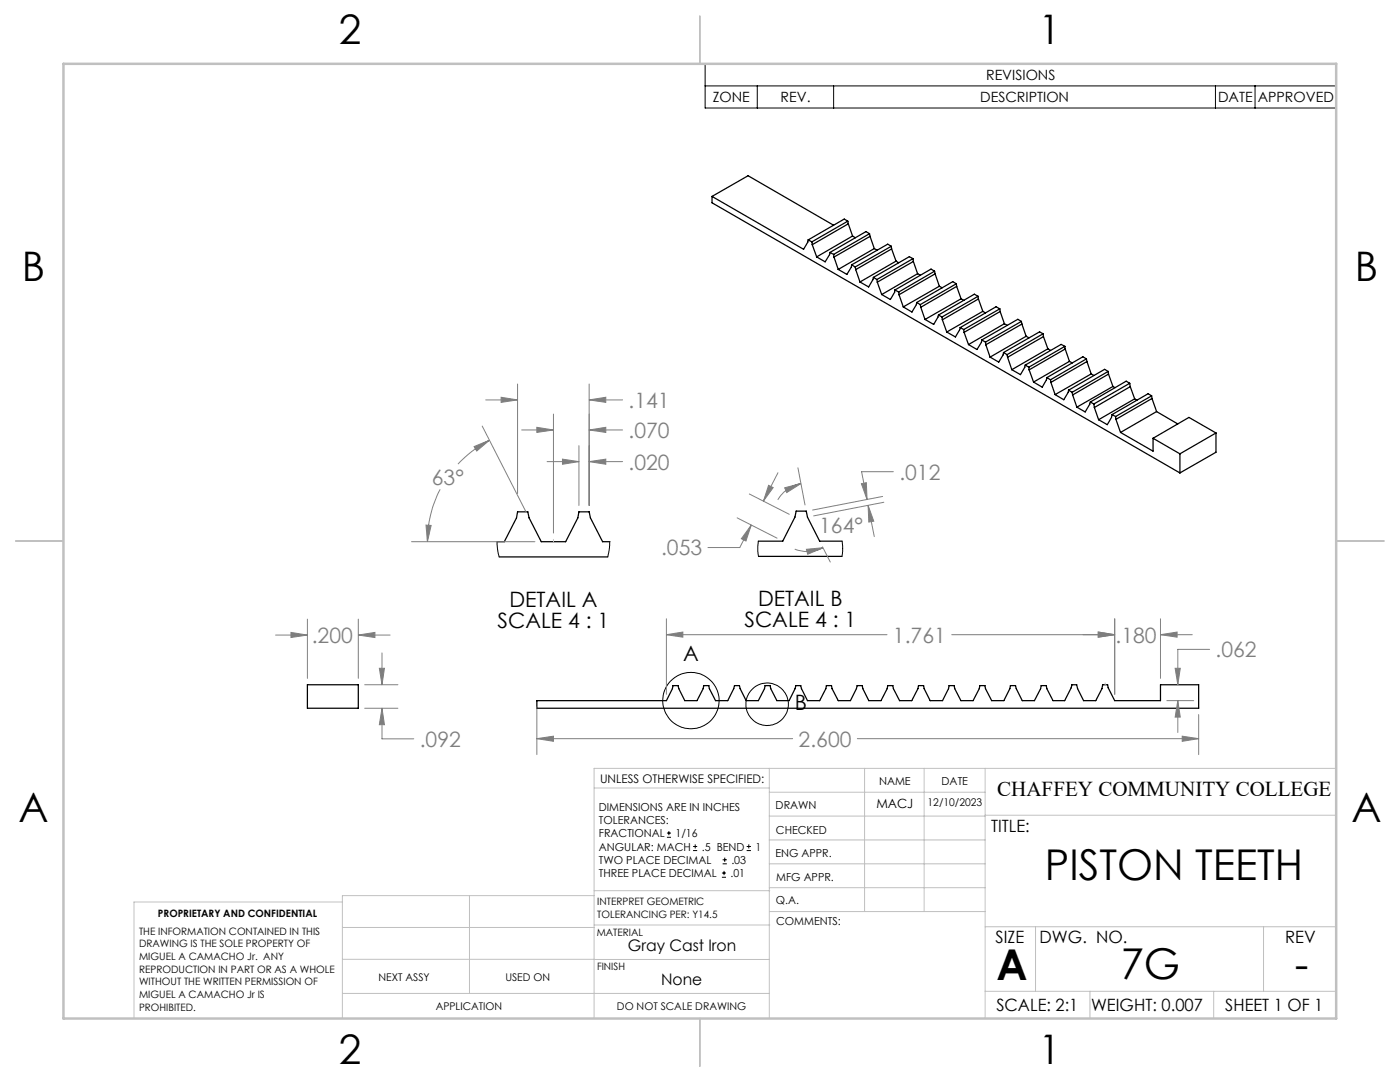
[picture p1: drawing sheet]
<svg xmlns="http://www.w3.org/2000/svg" width="279mm" height="216mm" viewBox="0 0 279 216" stroke-linecap="round" stroke-linejoin="round" font-family="sans-serif">
<g fill="none" stroke="#000" stroke-width=".25">
<path d="M142.1 39.2v1.3l93.4 53.9M142.1 39.2l18.3 10.5 .8-1.4 .1-.4M142.1 39.2l7.2-4.1 17.1 9.8M161.3 47.9l.7 .4M162 48.3l.1 .5M162.1 48.8l.9 2.5M165.6 50.4v.4l-.9 1.4-1.7-.9M165.6 50.4l.8 .4M166.4 50.8v.5M166.4 51.3l.9 2.5M169.2 44.1l-7.2 4.2M169.2 44.1l.1 .6"/>
<path d="M169.2 44.1l-.7-.4-7.2 4.2M169.3 44.7l-7.2 4.1M169.3 44.7l.8 2.4M170 52.8l-.1 .5-.9 1.5-1.7-1M170 52.8l.7 .5M170.1 47.1l-7.1 4.2M170.1 47.1l.6 .3M170.7 53.3l.1 .5M170.8 53.8l.8 2.5M173.5 46.6l-7.1 4.2M173.5 46.6l.1 .6M173.5 46.6l-.7-.4-7.2 4.2"/>
<path d="M173.6 47.2l-7.2 4.1M173.6 47.2l.9 2.4M174.3 55.4l-.1 .4-.8 1.5-1.8-1M174.3 55.4l.7 .4M174.5 49.6l-7.2 4.2M174.5 49.6l.5 .3M175 55.8l.1 .5M175.1 56.3l.9 2.5M177.9 49.1l-7.2 4.2M177.9 49.1v.6M177.9 49.1l-.7-.4-7.2 4.1M177.9 49.7l-7.1 4.1"/>
<path d="M177.9 49.7l.9 2.4M178.6 57.9l-.1 .4-.8 1.5-1.7-1M178.6 57.9l.8 .4M178.8 52.1l-7.2 4.2M178.8 52.1l.6 .3M179.4 58.3v.5M179.4 58.8l.9 2.4M182.2 51.6l-7.2 4.2M182.2 51.6l.1 .6M182.2 51.6l-.7-.4-7.2 4.2M182.3 52.2l-7.2 4.1M182.3 52.2l.8 2.4"/>
<path d="M183.1 54.6l-7.1 4.2M183.1 54.6l.6 .3M186.5 54.1l-7.1 4.2M186.5 54.1l.1 .5M186.5 54.1l-.7-.4-7.2 4.2M186.6 54.6l-7.2 4.2M186.6 54.6l.9 2.5M187.5 57.1l-7.2 4.1M187.5 57.1l.5 .3M190.9 56.6l-7.2 4.2M190.9 56.6v.6M190.9 56.6l-.8-.4-7.1 4.2"/>
<path d="M190.9 57.2l-7.1 4.1M190.9 57.2l.9 2.4M191.8 59.6l-7.2 4.1M191.8 59.6l.6 .3M195.2 59.1l-.7-.4-7.2 4.2M195.2 59.1l-7.2 4.2M195.2 59.1l.1 .6M195.3 59.7l-7.2 4.1M195.3 59.7l.8 2.4M183 60.4l-.1 .4-.9 1.5-1.7-1.1M183 60.4l.7 .4M183.7 60.8l.1 .5"/>
<path d="M183.8 61.3l.8 2.4M187.3 62.9l-1 1.8-1.7-1M187.3 62.9l.7 .4M188 63.3l.1 .5M188.1 63.8l.8 2.5M191.6 65.4l-.9 1.8-1.8-.9M191.6 65.4l.7 .4M192.3 65.8l.1 .5M192.4 66.3l.9 2.5M195.9 67.8v.5l-.9 1.4-1.7-.9M195.9 67.8l.8 .5M196.1 62.1l-7.2 4.2"/>
<path d="M196.1 62.1l.6 .3M196.7 68.3v.5M196.7 68.8l.9 2.5M199.5 61.6l-7.2 4.2M199.5 61.6l.1 .6M199.5 61.6l-.7-.4-7.2 4.2M199.6 62.2l-7.2 4.1M199.6 62.2l.8 2.4M200.3 70.3l-.1 .5-.9 1.4-1.7-.9M200.3 70.3l.7 .5M200.4 64.6l-7.1 4.2M200.4 64.6l.6 .3"/>
<path d="M201 70.8l.1 .5M201.1 71.3l.8 2.5M203.8 64.1l-7.1 4.2M203.8 64.1l.1 .6M203.8 64.1l-.7-.4-7.2 4.1M203.9 64.7l-7.2 4.1M203.9 64.7l.9 2.4M204.6 72.8l-.1 .5-.8 1.5-1.8-1M204.6 72.8l.7 .5M204.8 67.1l-7.2 4.2M204.8 67.1l.6 .3M205.3 73.3l.1 .5"/>
<path d="M205.4 73.8l.9 2.4M208.2 66.6l-7.2 4.2M208.2 66.6v.6M208.2 66.6l-.7-.4-7.2 4.1M208.2 67.2l-7.1 4.1M208.2 67.2l.9 2.4M208.9 75.4l-.1 .4-.8 1.5-1.7-1.1M208.9 75.4l.8 .4M209.1 69.6l-7.2 4.2M209.1 69.6l.6 .3M209.7 75.8v.5M209.7 76.3l.9 2.4"/>
<path d="M212.5 69.1l-7.2 4.2M212.5 69.1l.1 .5M212.5 69.1l-.7-.4-7.2 4.1M212.6 69.6l-7.2 4.2M212.6 69.6l.8 2.5M213.3 77.9l-.1 .4-.9 1.5-1.7-1.1M213.3 77.9l.7 .4M213.4 72.1l-7.1 4.1M213.4 72.1l.6 .3M214 78.3l.1 .5M214.1 78.8l.8 2.4M216.8 71.6l-7.1 4.2"/>
<path d="M216.8 71.6l.1 .5M216.8 71.6l-.7-.4-7.2 4.2M216.9 72.1l-7.2 4.2M216.9 72.1l.9 2.5M217.8 74.6l-7.2 4.1M217.8 74.6l.5 .3M221.2 74.1l-7.2 4.2M221.2 74.1v.5M221.2 74.1l-.7-.4-7.2 4.2M221.2 74.6l-7.1 4.2M221.2 74.6l.9 2.5M222.1 77.1l-7.2 4.1"/>
<path d="M222.1 77.1l.4 .3M225.5 76.5l-7.2 4.1M225.5 76.5l.1 .7M225.5 76.5l-.7-.4-7.2 4.1M225.6 77.2l-7.2 4.1M225.6 77.2l.8 2.4M226.4 79.6l-7.1 4.1M226.4 79.6l.5 .3M229.8 79l-7.2 4.1M229.8 79l.1 .5M229.8 79l-.7-.4-7.2 4.1M229.9 79.5l-7.2 4.2"/>
<path d="M229.9 79.5l.9 2.6M217.6 80.2l-.1 .4-.9 1.6-1.7-1M217.6 80.2l.7 .4M218.3 80.6l.1 .7M218.4 81.3l.9 2.4M221.9 82.7l-.1 .6-.8 1.4-1.7-1M221.9 82.7l.7 .4M222.6 83.1l.1 .6M222.7 83.7l.9 2.6M223.6 86.3l6.5 3.7v-2.5M230.1 87.5l5.4 3.1M230.8 82.1l-7.2 4.2"/>
<path d="M230.8 82.1l4.3 2.5M235.5 90.6v3.8M242.7 86.4v3.8l-7.2 4.2M242.7 86.4l-7.2 4.2M242.7 86.4l-5.4-3.1-7.2 4.2M99.2 108.1h1.4l2.5-4.8 .2-1.2h2l.3 1.2 2.4 4.8h4.9l2.4-4.8 .2-1.2h2.1l.2 1.2 2.5 4.8h1.4M99.6 111.1h21.7M151.3 108h4.9l2.4-4.8 .3-1.2h2l.2 1.2 2.5 4.8h4.5M151.4 111h16.6M61.3 136.6h10.2v4.7h-10.2zM107.1 139.8h25.9l1.2-2.4 .1-.6h1l.2 .6 1.2 2.4h2.4l1.2-2.4 .1-.6h1.1l.1 .6 1.2 2.4h2.4l1.2-2.4 .2-.6h1l.1 .6 1.2 2.4h2.4l1.3-2.4 .1-.6h1l.1 .6 1.2 2.4h2.5l1.2-2.4 .1-.6h1l.1 .6 1.2 2.4h2.5l1.2-2.4 .1-.6h1l.2 .6 1.2 2.4h2.4l1.2-2.4 .2-.6h1l.1 .6 1.2 2.4h2.4l1.3-2.4 .1-.6h1l.1 .6 1.2 2.4h2.5l1.2-2.4 .1-.6h1l.1 .6 1.2 2.4h2.5l1.2-2.4 .1-.6h1l.1 .6 1.3 2.4h2.4l1.2-2.4 .1-.6h1.1l.1 .6 1.2 2.4h2.4l1.2-2.4 .1-.6h1.1l.1 .6 1.2 2.4h2.4l1.3-2.4 .1-.6h1l.1 .6 1.2 2.4h2.4l1.3-2.6 .1-.6h1l.2 .8 1.2 2.4h2.4l1.2-2.4 .2-.8h1l.1 .6 1.3 2.6h9.1v-3.2h7.6v4.7h-132.1z"/>
</g>
<g fill="none" stroke="#000" stroke-width=".2">
<path d="M140.7 12.7h126v8.9h-126zM140.7 17.1h126M151.1 17.1v4.5M166.4 17.1v4.5M242.6 17.1v4.5M250.5 17.1v4.5M99.2 108.1l.1 1.6 .3 1.4M121.7 108.1l-.1 1.5-.3 1.5M151.3 108l-.1 2.1 .2 .9M168.1 108l.1 2.1-.2 .9M133.1 167.1h.8M133.1 166.2h.8"/>
<path d="M133.5 165.8v.9M138.3 169.7h.8M138.3 168.9h.8M138.7 168.5v.8M144.1 175h.8M144.1 174.2h.8M144.2 172.4h.9M144.2 171.6h.9M144.5 173.8v.8M144.6 171.1v.9M149 169.7h.9M149 168.9h.9"/>
<path d="M149.4 168.5v.8"/>
<circle cx="137.9" cy="139.8" r="5.6"/>
<circle cx="153.1" cy="140.5" r="4.2"/>
</g>
<g fill="none" stroke="#808080" stroke-width=".2">
<path d="M96.9 79.8h6.4M100 79.3l3.3 .5-3.3 .5zM103.3 76.6v21.9M117.6 79.8l3.3-.5v1zM117.6 76.6v24.3M117.6 79.8h6.6M87.8 97.6a22.5 22.5 0 0 0-2.5 10.5M94.6 89.1l3.1-1.3-2.6 2.2zM96.2 85l8.8 17.2M97.7 87.8a23 23 0 0 0-6.3 4.8M104.1 85.8h6.4M107.1 85.3l3.4 .5-3.4 .5z"/>
<path d="M109.2 92.1h6.3M110.5 82.6v23.8M112.3 91.6l3.2 .5-3.2 .5zM115.5 88.9v12M117.6 92.1l3.3-.5v1zM117.6 85.8l3.3-.5v1zM117.6 85.8h6.6M117.6 92.1h6.6M149.5 98.6l8 4M153.4 96.8l.9 .5-1.9 2.7zM155.3 94.3l-2.9 5.7M156.6 97.3l3.2-.8-2.8 1.8z"/>
<path d="M159.2 93.3l1.5 7.5M159.8 96.5a6.9 6.9 0 0 0-4.6 3.2M171.9 96.5l1-.2 .1 3.4zM176.1 99.1l-13.9 2.7M178.3 94.1h-6.4l1.1 5.6M82.1 108.1h24.7M85 104.8h1l-.7 3.3zM147.1 103.3l8 4.1M149.9 104.8l-2.3 4.5h-6.3M149.9 104.8l-1 3.1-.9-.4zM160.9 109.6l3.4-.3-3.1 1.3zM164.1 109.1l1.6 3"/>
<path d="M164.3 109.3a6.8 6.8 0 0 1-5.7 .3M173.2 100.9l1.3 6.2M173.2 100.9l1.2 3.1-1 .2zM176.4 100.2l-14 2.7M55 126.7h6.3M58.1 126.2l3.2 .5-3.2 .5zM61.3 123.5v11.9M71.5 126.7l3.3-.5v1zM71.5 123.5v11.9M71.5 126.7h6.4M72.8 136.6h6.6M75.7 133.4h1l-.5 3.2z"/>
<path d="M76.2 130.3v6.3M133 123.5v15M133 126.6h44M133 126.6l3.3-.5v1zM189.9 126.6h32.6M219.2 126.1l3.3 .5-3.3 .5zM222.5 123.5v15M231.6 126.6l3.3-.5v1zM231.6 126.6h6.3M231.6 123.5v11.9M232.9 139.8h5.3M234.5 133.4h1l-.4 3.2z"/>
<path d="M235.1 139.8v6.4M235.1 139.8l.4 3.3h-1zM241.4 129.6h-6.3v7M72.8 141.3h6.6M76.2 141.3l.5 3.3h-1zM76.2 141.3v6.1h6.4M107.1 147.4l3.4-.5v1zM107.1 141.1v9.5M107.1 147.4h51.1M171.1 147.4h68.1M235.9 146.9l3.3 .5-3.3 .5zM239.2 142.6v8"/>
</g>
<g fill="none" stroke="#c0c0c0" stroke-width=".2">
<path d="M110.5 107.6v.5M220.6 136.3v.3M118.6 157.2h34.9M153.5 153.3v49.9M153.5 158.1h43.1M172.5 153.3v28.6M184.4 153.3v28.6M196.6 153.3v49.9M266.7 153.3h-148.1v49.9M68.3 180h-41.6v23.2M93.7 178.7v19.5M118.6 178.7h-50.3v24.5"/>
<path d="M118.6 177.7h35M153.5 167.6h43.1M153.5 162.8h43.1M153.5 172.4h43.1M153.5 177.1h43.1M196.6 162.7h70.1M68.3 198.2h85.2M68.3 191.4l85.2 .1M68.3 185.1h50.3M118.6 184.6h35M153.6 181.9h43M196.6 197.8h70.1"/>
<path d="M196.6 184.9h70.1M206.7 184.9v12.9M217.5 197.8v5.4M242.2 197.8v5.4M252.2 184.9v12.9"/>
</g>
<path d="M139.7 3.2v9.5M3.1 107.9h9.6M266.7 107.9h9.5M139.7 203.2v9.6" fill="none" stroke="#c0c0c0" stroke-width=".25"/>
<path d="M12.7 12.7h254v190.5h-254z" fill="none" stroke="#c0c0c0" stroke-width=".5"/>
<g fill="#808080">
<path d="M235.1 139.8l.4 3.3h-1zM234.5 133.4h1l-.4 3.2zM107.1 147.4l3.4-.5v1zM235.9 146.9l3.3 .5-3.3 .5zM133 126.6l3.3-.5v1zM219.2 126.1l3.3 .5-3.3 .5zM58.1 126.2l3.2 .5-3.2 .5zM71.5 126.7l3.3-.5v1zM75.7 133.4h1l-.5 3.2zM76.2 141.3l.5 3.3h-1zM112.3 91.6l3.2 .5-3.2 .5zM117.6 92.1l3.3-.5v1zM117.6 79.8l3.3-.5v1zM100 79.3l3.3 .5-3.3 .5zM94.6 89.1l3.1-1.3-2.6 2.2zM85 104.8h1l-.7 3.3zM153.4 96.8l.9 .5-1.9 2.7zM149.9 104.8l-1 3.1-.9-.4zM171.9 96.5l1-.2 .1 3.4zM173.2 100.9l1.2 3.1-1 .2zM160.9 109.6l3.4-.3-3.1 1.3zM156.6 97.3l3.2-.8-2.8 1.8z"/>
<path d="M219.2 126.1l3.3 .5-3.3 .5zM231.6 126.6l3.3-.5v1zM117.6 85.8l3.3-.5v1zM107.1 85.3l3.4 .5-3.4 .5z"/>
</g>
<g font-size="8.5">
<text x="208.5" y="175.5">PISTON TEETH</text>
<text x="198.9" y="195.5">A</text>
<text x="223.7" y="195.4">7G</text>
<text x="258.4" y="195.4">-</text>
</g>
<g font-size="8.1">
<text x="67.6" y="8.9">2</text>
<text x="207.3" y="8.9">1</text>
<text x="4.4" y="56.2">B</text>
<text x="270.4" y="56.2">B</text>
<text x="3.7" y="164.1">A</text>
<text x="269.7" y="164.1">A</text>
<text x="67.6" y="212.4">2</text>
<text x="207.3" y="212.4">1</text>
</g>
<g font-size="4.2" fill="#808080">
<text x="125.4" y="81.4">.141</text>
<text x="125.4" y="87.4">.070</text>
<text x="125.4" y="93.7">.020</text>
<text x="179.5" y="95.7">.012</text>
<text x="86.2" y="96.7">63°</text>
<text x="163.5" y="106.3">164°</text>
<text x="131.9" y="110.8">.053</text>
<text x="62.2" y="128.3">.200</text>
<text x="178.2" y="128.2">1.761</text>
<text x="222.6" y="128.2">.180</text>
<text x="242.6" y="131.2">.062</text>
<text x="83.8" y="149">.092</text>
<text x="159.4" y="149">2.600</text>
</g>
<g font-size="4.2">
<text x="99.3" y="125.3">SCALE 4 : 1</text>
<text x="101.7" y="121.1">DETAIL A</text>
<text x="148.6" y="125.2">SCALE 4 : 1</text>
<text x="151.3" y="121">DETAIL B</text>
<text x="136.3" y="132">A</text>
<text x="158.6" y="141.7">B</text>
<text x="199" y="158.7">CHAFFEY COMMUNITY COLLEGE</text>
</g>
<g font-size="3.4">
<text x="197.8" y="166">TITLE:</text>
<text x="198.7" y="188.1">SIZE</text>
<text x="207.5" y="188.1">DWG. NO.</text>
<text x="256.5" y="188.2">REV</text>
<text x="198.8" y="201.7">SCALE: 2:1</text>
<text x="217.7" y="201.8">WEIGHT: 0.007</text>
<text x="244.5" y="201.7">SHEET 1 OF 1</text>
</g>
<g font-size="3.2">
<text x="125.3" y="189.8">Gray Cast Iron</text>
<text x="132" y="196.6">None</text>
</g>
<g font-size="2.8">
<text x="196.8" y="16">REVISIONS</text>
<text x="142.2" y="20.4">ZONE</text>
<text x="155.8" y="20.4">REV.</text>
<text x="195.6" y="20.4">DESCRIPTION</text>
<text x="243.1" y="20.4">DATE</text>
<text x="251" y="20.4">APPROVED</text>
</g>
<text font-size="2.5" x="174.9" y="161.3">MACJ</text>
<text font-size="2.4" x="119.8" y="156.2">UNLESS OTHERWISE SPECIFIED:</text>
<g font-size="2.2">
<text x="119.5" y="161.8">DIMENSIONS ARE IN INCHES</text>
<text x="154.8" y="161.4">DRAWN</text>
<text x="175.4" y="156.6">NAME</text>
<text x="187.9" y="156.7">DATE</text>
<text x="119.5" y="164.4">TOLERANCES:</text>
<text x="119.5" y="167.1">FRACTIONAL</text>
<text x="134.8" y="167.1">1/16</text>
<text x="154.9" y="166.3">CHECKED</text>
<text x="119.5" y="172.4">TWO PLACE DECIMAL</text>
<text x="119.5" y="169.7">ANGULAR: MACH</text>
<text x="140.1" y="169.7">.5 BEND</text>
<text x="146" y="172.4">.03</text>
<text x="150.8" y="169.7">1</text>
<text x="154.8" y="171">ENG APPR.</text>
<text x="119.5" y="175">THREE PLACE DECIMAL</text>
<text x="145.8" y="175">.01</text>
<text x="154.9" y="175.7">MFG APPR.</text>
<text x="154.9" y="180.4">Q.A.</text>
<text x="154.9" y="184.6">COMMENTS:</text>
</g>
<g font-size="2.1">
<text x="185.1" y="160.7">12/10/2023</text>
<text x="75.5" y="195.7">NEXT ASSY</text>
<text x="100.9" y="195.7">USED ON</text>
<text x="86.9" y="201.5">APPLICATION</text>
<text x="123.1" y="201.6">DO NOT SCALE DRAWING</text>
</g>
<g font-size="2">
<text x="31.5" y="182.9">PROPRIETARY AND CONFIDENTIAL</text>
<text x="119.2" y="180.6">INTERPRET GEOMETRIC</text>
<text x="119.2" y="183.1">TOLERANCING PER: Y14.5</text>
<text x="27.8" y="186.5">THE INFORMATION CONTAINED IN THIS</text>
<text x="27.8" y="189">DRAWING IS THE SOLE PROPERTY OF</text>
<text x="27.8" y="191.6">MIGUEL A CAMACHO Jr. ANY</text>
<text x="119.1" y="186.7">MATERIAL</text>
<text x="27.8" y="194.1">REPRODUCTION IN PART OR AS A WHOLE</text>
<text x="27.8" y="196.6">WITHOUT THE WRITTEN PERMISSION OF</text>
<text x="119.1" y="193.5">FINISH</text>
<text x="27.8" y="199.1">MIGUEL A CAMACHO Jr IS</text>
<text x="27.8" y="201.7">PROHIBITED.</text>
</g>
</svg>
